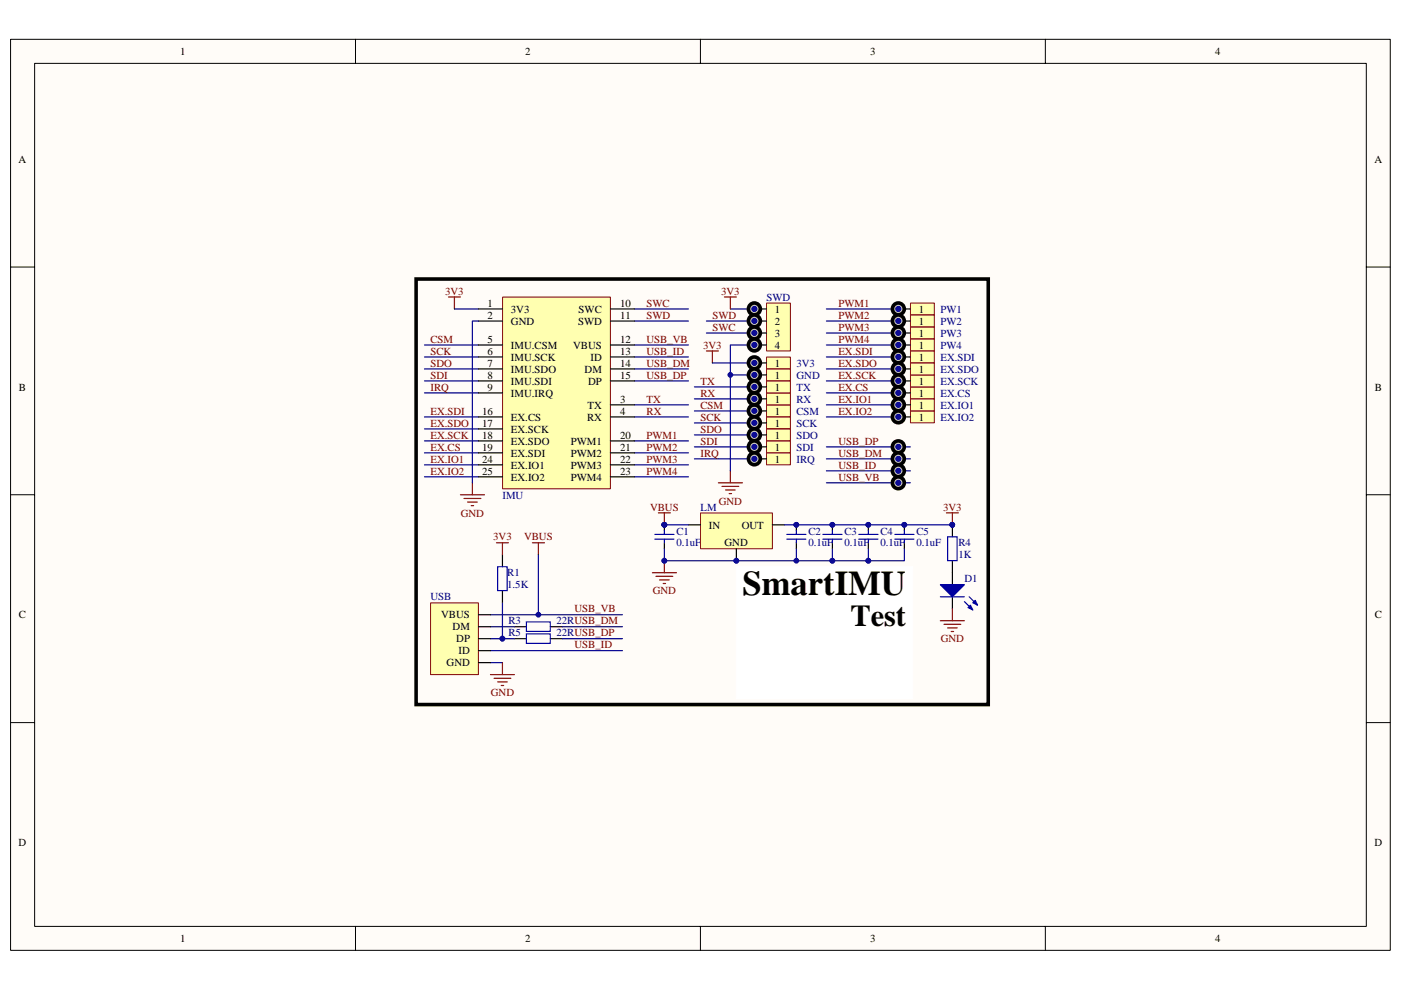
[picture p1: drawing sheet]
<svg xmlns="http://www.w3.org/2000/svg" width="297mm" height="210mm" viewBox="0 0 297 210" stroke-linecap="round" stroke-linejoin="round" font-family="sans-serif">
<path d="M2.3 8.4h292.5v193.2h-292.5z" fill="#fffcf8"/>
<path d="M2.2 8.3h292.6v193.3h-292.6z" fill="none" stroke="#000" stroke-width=".21"/>
<path d="M7.4 13.5h282.3v183h-282.3z" fill="#fffcf8"/>
<g fill="none" stroke="#000" stroke-width=".21">
<path d="M7.3 13.4h282.4v183.1h-282.4zM75.4 8.3v5.1M148.5 8.3v5.1M221.6 8.3v5.1M2.2 56.6h5.1M289.7 56.6h5.1M2.2 104.9h5.1M289.7 104.9h5.1M2.2 153.3h5.1M289.7 153.3h5.1M75.4 196.5v5.1M148.5 196.5v5.1"/>
<path d="M221.6 196.5v5.1"/>
</g>
<path d="M156.1 120.2v28h37.4v-28z" fill-rule="evenodd" fill="#fff" stroke="#fff" stroke-width=".25"/>
<g fill="none" stroke="#000080" stroke-width=".25">
<path d="M90 73.2h11.4M90 75.7h11.4M90 78.3h11.4M134.5 65.5h11.5M134.5 68.1h11.5M134.5 73.2h11.5M134.5 75.7h11.5M134.5 78.3h11.5M175.2 65.5h15.3M175.2 68.1h15.3M175.2 73.2h15.3M175.2 70.6h15.3"/>
<path d="M175.2 75.7h15.3M175.2 78.3h15.3M90 80.8h11.4M90 88.4h11.4M90 93.5h11.4M90 96.1h11.4M90 98.6h11.4M90 91h11.4M90 83.3h11.4M134.5 80.8h11.5M134.5 93.5h11.5M134.5 96.1h11.5"/>
<path d="M134.5 98.6h11.5M134.5 85.9h11.5M134.5 88.4h11.5M175.2 80.8h15.3M175.2 83.3h15.3M175.2 85.9h15.3M175.2 88.4h15.3M175.2 94.8h17.8M175.2 97.3h17.8M175.2 99.9h17.8M90 101.1h11.4M134.5 101.1h11.5"/>
<path d="M175.2 102.4h17.8"/>
</g>
<path d="M88.2 59.2h121.3v90.2h-121.3z" fill="none" stroke="#000" stroke-width=".76"/>
<g fill="#000080" stroke="#000080" stroke-width=".21">
<circle cx="190.5" cy="65.5" r=".5"/>
<circle cx="190.5" cy="68.1" r=".5"/>
<circle cx="190.5" cy="73.2" r=".5"/>
<circle cx="190.5" cy="70.6" r=".5"/>
<circle cx="190.5" cy="75.7" r=".5"/>
<circle cx="190.5" cy="78.2" r=".5"/>
<circle cx="190.5" cy="80.8" r=".5"/>
<circle cx="190.5" cy="83.3" r=".5"/>
<circle cx="190.5" cy="85.9" r=".5"/>
<circle cx="190.5" cy="88.4" r=".5"/>
</g>
<path d="M95.1 63h2.5M96.3 63v2.5M97.6 104.9h5.1M98.4 105.7h3.6M99.1 106.5h2.1M99.9 107.3h.5M100.2 102.4v2.5" fill="none" stroke="#800000" stroke-width=".25"/>
<path d="M162.5 64.3h5.1v10.1h-5.1z" fill="#ffffb0"/>
<path d="M162.5 64.3h5.1v10.1h-5.1z" fill="none" stroke="#800000" stroke-width=".21"/>
<path d="M160 65.5h2.5M160 68.1h2.5M160 70.6h2.5M160 73.2h2.5" fill="none" stroke="#000" stroke-width=".25"/>
<g fill="#000080" stroke="#000080" stroke-width=".21">
<circle cx="159.9" cy="65.5" r=".5"/>
<circle cx="159.9" cy="68.1" r=".5"/>
<circle cx="159.9" cy="70.6" r=".5"/>
<circle cx="159.9" cy="73.2" r=".5"/>
</g>
<path d="M162.5 75.8h5.1v2.5h-5.1z" fill="#ffffb0"/>
<path d="M162.5 75.7h5.1v2.6h-5.1z" fill="none" stroke="#800000" stroke-width=".21"/>
<path d="M160 77h2.5" fill="none" stroke="#000" stroke-width=".25"/>
<circle cx="159.9" cy="77" r=".5" fill="#000080" stroke="#000080" stroke-width=".21"/>
<path d="M162.5 78.3h5.1v2.5h-5.1z" fill="#ffffb0"/>
<path d="M162.5 78.3h5.1v2.5h-5.1z" fill="none" stroke="#800000" stroke-width=".21"/>
<path d="M160 79.5h2.5" fill="none" stroke="#000" stroke-width=".25"/>
<circle cx="159.9" cy="79.5" r=".5" fill="#000080" stroke="#000080" stroke-width=".21"/>
<path d="M162.5 85.9h5.1v2.5h-5.1z" fill="#ffffb0"/>
<path d="M162.5 85.9h5.1v2.5h-5.1z" fill="none" stroke="#800000" stroke-width=".21"/>
<path d="M160 87.2h2.5" fill="none" stroke="#000" stroke-width=".25"/>
<circle cx="159.9" cy="87.1" r=".5" fill="#000080" stroke="#000080" stroke-width=".21"/>
<path d="M162.5 88.5h5.1v2.5h-5.1z" fill="#ffffb0"/>
<path d="M162.5 88.5h5.1v2.5h-5.1z" fill="none" stroke="#800000" stroke-width=".21"/>
<path d="M160 89.7h2.5" fill="none" stroke="#000" stroke-width=".25"/>
<circle cx="159.9" cy="89.7" r=".5" fill="#000080" stroke="#000080" stroke-width=".21"/>
<path d="M162.5 91h5.1v2.5h-5.1z" fill="#ffffb0"/>
<path d="M162.5 91h5.1v2.5h-5.1z" fill="none" stroke="#800000" stroke-width=".21"/>
<path d="M160 92.2h2.5" fill="none" stroke="#000" stroke-width=".25"/>
<circle cx="159.9" cy="92.2" r=".5" fill="#000080" stroke="#000080" stroke-width=".21"/>
<path d="M162.5 93.6h5.1v2.5h-5.1z" fill="#ffffb0"/>
<path d="M162.5 93.5h5.1v2.6h-5.1z" fill="none" stroke="#800000" stroke-width=".21"/>
<path d="M160 94.8h2.5" fill="none" stroke="#000" stroke-width=".25"/>
<circle cx="159.9" cy="94.8" r=".5" fill="#000080" stroke="#000080" stroke-width=".21"/>
<path d="M162.5 96.1h5.1v2.5h-5.1z" fill="#ffffb0"/>
<path d="M162.5 96.1h5.1v2.5h-5.1z" fill="none" stroke="#800000" stroke-width=".21"/>
<path d="M160 97.3h2.5" fill="none" stroke="#000" stroke-width=".25"/>
<circle cx="159.9" cy="97.3" r=".5" fill="#000080" stroke="#000080" stroke-width=".21"/>
<path d="M162.5 83.4h5.1v2.5h-5.1z" fill="#ffffb0"/>
<path d="M162.5 83.4h5.1v2.5h-5.1z" fill="none" stroke="#800000" stroke-width=".21"/>
<path d="M160 84.6h2.5" fill="none" stroke="#000" stroke-width=".25"/>
<circle cx="159.9" cy="84.6" r=".5" fill="#000080" stroke="#000080" stroke-width=".21"/>
<path d="M162.5 80.8h5.1v2.5h-5.1z" fill="#ffffb0"/>
<path d="M162.5 80.8h5.1v2.5h-5.1z" fill="none" stroke="#800000" stroke-width=".21"/>
<path d="M160 82.1h2.5" fill="none" stroke="#000" stroke-width=".25"/>
<circle cx="159.9" cy="82.1" r=".5" fill="#000080" stroke="#000080" stroke-width=".21"/>
<path d="M193.1 64.3h5v2.5h-5z" fill="#ffffb0"/>
<path d="M193 64.3h5.1v2.5h-5.1z" fill="none" stroke="#800000" stroke-width=".21"/>
<path d="M190.5 65.5h2.5" fill="none" stroke="#000" stroke-width=".25"/>
<circle cx="190.5" cy="65.5" r=".5" fill="#000080" stroke="#000080" stroke-width=".21"/>
<path d="M193.1 66.8h5v2.5h-5z" fill="#ffffb0"/>
<path d="M193 66.8h5.1v2.5h-5.1z" fill="none" stroke="#800000" stroke-width=".21"/>
<path d="M190.5 68.1h2.5" fill="none" stroke="#000" stroke-width=".25"/>
<circle cx="190.5" cy="68.1" r=".5" fill="#000080" stroke="#000080" stroke-width=".21"/>
<path d="M193.1 69.4h5v2.5h-5z" fill="#ffffb0"/>
<path d="M193 69.4h5.1v2.5h-5.1z" fill="none" stroke="#800000" stroke-width=".21"/>
<path d="M190.5 70.6h2.5" fill="none" stroke="#000" stroke-width=".25"/>
<circle cx="190.5" cy="70.6" r=".5" fill="#000080" stroke="#000080" stroke-width=".21"/>
<path d="M193.1 71.9h5v2.5h-5z" fill="#ffffb0"/>
<path d="M193 71.9h5.1v2.5h-5.1z" fill="none" stroke="#800000" stroke-width=".21"/>
<path d="M190.5 73.2h2.5" fill="none" stroke="#000" stroke-width=".25"/>
<circle cx="190.5" cy="73.2" r=".5" fill="#000080" stroke="#000080" stroke-width=".21"/>
<path d="M193.1 87.2h5v2.5h-5z" fill="#ffffb0"/>
<path d="M193 87.2h5.1v2.5h-5.1z" fill="none" stroke="#800000" stroke-width=".21"/>
<path d="M190.5 88.4h2.5" fill="none" stroke="#000" stroke-width=".25"/>
<circle cx="190.5" cy="88.4" r=".5" fill="#000080" stroke="#000080" stroke-width=".21"/>
<path d="M193.1 82.1h5v2.5h-5z" fill="#ffffb0"/>
<path d="M193 82.1h5.1v2.5h-5.1z" fill="none" stroke="#800000" stroke-width=".21"/>
<path d="M190.5 83.3h2.5" fill="none" stroke="#000" stroke-width=".25"/>
<circle cx="190.5" cy="83.3" r=".5" fill="#000080" stroke="#000080" stroke-width=".21"/>
<path d="M193.1 79.6h5v2.5h-5z" fill="#ffffb0"/>
<path d="M193 79.5h5.1v2.6h-5.1z" fill="none" stroke="#800000" stroke-width=".21"/>
<path d="M190.5 80.8h2.5" fill="none" stroke="#000" stroke-width=".25"/>
<circle cx="190.5" cy="80.8" r=".5" fill="#000080" stroke="#000080" stroke-width=".21"/>
<path d="M193.1 74.5h5v2.5h-5z" fill="#ffffb0"/>
<path d="M193 74.5h5.1v2.5h-5.1z" fill="none" stroke="#800000" stroke-width=".21"/>
<path d="M190.5 75.7h2.5" fill="none" stroke="#000" stroke-width=".25"/>
<circle cx="190.5" cy="75.7" r=".5" fill="#000080" stroke="#000080" stroke-width=".21"/>
<path d="M193.1 77h5v2.5h-5z" fill="#ffffb0"/>
<path d="M193 77h5.1v2.5h-5.1z" fill="none" stroke="#800000" stroke-width=".21"/>
<path d="M190.5 78.3h2.5" fill="none" stroke="#000" stroke-width=".25"/>
<circle cx="190.5" cy="78.2" r=".5" fill="#000080" stroke="#000080" stroke-width=".21"/>
<path d="M193.1 84.6h5v2.5h-5z" fill="#ffffb0"/>
<path d="M193 84.6h5.1v2.5h-5.1z" fill="none" stroke="#800000" stroke-width=".21"/>
<g fill="none" stroke="#000" stroke-width=".25">
<path d="M190.5 85.9h2.5M106.5 117.7v2.5M140.9 111.3v1.3M140.9 115.1v1.3M168.8 111.3v1.3M168.8 115.1v1.3M184.1 111.3v1.3M184.1 115.1v1.3M201.9 111.3v2.6M201.9 118.9v5.1M106.5 125.3v2.5M109.1 132.9h2.5"/>
<path d="M109.1 135.5h2.5M116.7 132.9h2.5M116.7 135.5h2.5M201.9 126.6v2.5"/>
</g>
<g fill="#000080" stroke="#000080" stroke-width=".21">
<circle cx="190.5" cy="85.9" r=".5"/>
<circle cx="184.1" cy="111.3" r=".49"/>
<circle cx="201.9" cy="111.3" r=".49"/>
<circle cx="106.5" cy="135.5" r=".5"/>
<circle cx="114.1" cy="130.4" r=".49"/>
<circle cx="140.9" cy="118.9" r=".49"/>
<circle cx="168.8" cy="111.3" r=".49"/>
<circle cx="140.9" cy="111.3" r=".49"/>
</g>
<g fill="#00f" stroke="#00f" stroke-width=".25">
<path d="M199.4 124h5.1l-2.6 2.6z"/>
<path d="M205.2 128.9l.5-.5 .5 1z"/>
<path d="M206.2 127.8l.6-.5 .5 1.1z"/>
</g>
<g fill="none" stroke="#00f" stroke-width=".25">
<path d="M138.8 114.4h4.1M138.8 113.3h4.1M140.9 112.6v.7M140.9 114.4v.7M166.8 114.4h4.1M166.8 113.3h4.1M168.8 112.6v.7M168.8 114.4v.7M182.1 113.3h4.1M182.1 114.4h4.1M184.1 112.6v.7M184.1 114.4v.7"/>
<path d="M200.9 113.9h2v5h-2zM105.5 120.2h2v5.1h-2zM111.6 131.9h5.1v2h-5.1zM111.6 134.5h5.1v2h-5.1zM199.4 126.6h5.1M204.5 127.6l1.7 1.8M205.5 126.6l1.8 1.8"/>
</g>
<path d="M114.1 117.7v12.7M104 132.9h5.1M104 130.4h28M104 138h28M106.5 127.8v7.7h2.6M119.2 132.9h12.8M119.2 135.5h12.8M104 140.5h2.5" fill="none" stroke="#000080" stroke-width=".25"/>
<g fill="none" stroke="#800000" stroke-width=".25">
<path d="M105.3 115.1h2.5M106.5 115.1v2.6M112.9 115.1h2.5M114.1 115.1v2.6M140.9 118.9v2.6M138.3 121.5h5.1M139.1 122.2h3.5M139.8 123h2.1M140.6 123.8h.5M199.4 131.7h5.1M200.1 132.4h3.6M200.9 133.2h2"/>
<path d="M201.7 133.9h.5M201.9 129.1v2.6M104 143.1h5.1M104.8 143.9h3.5M105.5 144.6h2M106.3 145.4h.5M106.5 140.5v2.6"/>
</g>
<path d="M148.5 108.8h15.3v7.6h-15.3z" fill="#ffffb0"/>
<path d="M148.5 108.8h15.3v7.6h-15.3z" fill="none" stroke="#800000" stroke-width=".21"/>
<path d="M146 111.3h2.5M156.1 116.4v2.5M163.8 111.3h2.5M176.5 111.3v1.3M176.5 115.1v1.3M191.7 111.3v1.3M191.7 115.1v1.3" fill="none" stroke="#000" stroke-width=".25"/>
<g fill="#000080" stroke="#000080" stroke-width=".21">
<circle cx="156.1" cy="118.9" r=".49"/>
<circle cx="201.9" cy="111.3" r=".49"/>
<circle cx="140.9" cy="111.3" r=".49"/>
<circle cx="168.8" cy="118.9" r=".49"/>
<circle cx="176.5" cy="111.3" r=".5"/>
<circle cx="191.7" cy="111.3" r=".5"/>
<circle cx="184.1" cy="118.9" r=".49"/>
<circle cx="176.5" cy="118.9" r=".5"/>
<circle cx="106.5" cy="135.5" r=".5"/>
</g>
<path d="M96.3 65.5h5.1M140.9 111.3h5.1M166.3 111.3h35.6M168.8 116.4v2.5M176.5 116.4v2.5h7.6v-2.5M191.7 116.4v2.5h-7.6M104 135.5h2.5" fill="none" stroke="#000080" stroke-width=".25"/>
<path d="M174.5 114.4h4M174.5 113.3h4M176.5 112.6v.7M176.5 114.4v.7M189.7 113.3h4.1M189.7 114.4h4.1M191.7 112.6v.7M191.7 114.4v.7" fill="none" stroke="#00f" stroke-width=".25"/>
<path d="M200.7 108.8h2.5M201.9 108.8v2.5" fill="none" stroke="#800000" stroke-width=".25"/>
<path d="M91.3 127.9h10.1v15.2h-10.1z" fill="#ffffb0"/>
<path d="M91.3 127.9h10.1v15.2h-10.1z" fill="none" stroke="#800000" stroke-width=".21"/>
<path d="M101.4 130.4h2.6M101.4 132.9h2.6M101.4 135.5h2.6M101.4 138h2.6M101.4 140.5h2.6" fill="none" stroke="#000" stroke-width=".25"/>
<path d="M149.8 74.4h2.5M151 74.4v2.6M153.6 63h2.5M154.9 63v2.5M154.9 99.9v2.5M139.6 108.8h2.5M140.9 108.8v2.5M152.3 102.4h5.1M153.1 103.2h3.5M153.8 103.9h2.1M154.6 104.7h.5" fill="none" stroke="#800000" stroke-width=".25"/>
<g fill="#000080" stroke="#000080" stroke-width=".21">
<circle cx="140.9" cy="111.3" r=".49"/>
<circle cx="159.9" cy="94.8" r=".5"/>
<circle cx="159.9" cy="97.3" r=".5"/>
<circle cx="159.9" cy="84.6" r=".5"/>
<circle cx="159.9" cy="77" r=".5"/>
<circle cx="159.9" cy="82.1" r=".5"/>
<circle cx="159.9" cy="65.5" r=".5"/>
<circle cx="159.9" cy="68.1" r=".5"/>
<circle cx="159.9" cy="70.6" r=".5"/>
<circle cx="159.9" cy="87.1" r=".5"/>
<circle cx="159.9" cy="89.7" r=".5"/>
<circle cx="159.9" cy="92.2" r=".5"/>
<circle cx="154.8" cy="79.5" r=".49"/>
<circle cx="159.9" cy="79.5" r=".5"/>
<circle cx="176.5" cy="118.9" r=".5"/>
<circle cx="140.9" cy="118.9" r=".49"/>
<circle cx="159.9" cy="73.2" r=".5"/>
</g>
<g fill="none" stroke="#000080" stroke-width=".25">
<path d="M149.8 68.1h10.2M149.8 70.6h10.2M151 77h9M154.9 79.5h5.1M154.9 65.5h5.1M160 73.2h-5.1v26.7M147.2 94.8h12.8M147.2 84.6h12.8M147.2 82.1h12.8M147.2 89.7h12.8M147.2 92.2h12.8M147.2 97.3h12.8"/>
<path d="M147.2 87.2h12.8M140.9 116.4v2.5h35.6"/>
</g>
<circle cx="159.9" cy="65.5" r="1.26" fill="#c0c0c0" stroke="#00f" stroke-width=".21"/>
<path d="M160 65.5h.1" fill="none" stroke="#000" stroke-width=".25"/>
<circle cx="159.9" cy="65.5" r=".5" fill="#000080" stroke="#000080" stroke-width=".21"/>
<circle cx="159.9" cy="65.5" r="1.26" fill="none" stroke="#000" stroke-width=".76"/>
<circle cx="159.9" cy="68.1" r="1.26" fill="#c0c0c0" stroke="#00f" stroke-width=".21"/>
<path d="M160 68.1h.1" fill="none" stroke="#000" stroke-width=".25"/>
<circle cx="159.9" cy="68.1" r=".5" fill="#000080" stroke="#000080" stroke-width=".21"/>
<circle cx="159.9" cy="68.1" r="1.26" fill="none" stroke="#000" stroke-width=".76"/>
<circle cx="159.9" cy="70.6" r="1.26" fill="#c0c0c0" stroke="#00f" stroke-width=".21"/>
<path d="M160 70.6h.1" fill="none" stroke="#000" stroke-width=".25"/>
<circle cx="159.9" cy="70.6" r=".5" fill="#000080" stroke="#000080" stroke-width=".21"/>
<circle cx="159.9" cy="70.6" r="1.26" fill="none" stroke="#000" stroke-width=".76"/>
<circle cx="159.9" cy="73.2" r="1.26" fill="#c0c0c0" stroke="#00f" stroke-width=".21"/>
<path d="M160 73.2h.1" fill="none" stroke="#000" stroke-width=".25"/>
<circle cx="159.9" cy="73.2" r=".5" fill="#000080" stroke="#000080" stroke-width=".21"/>
<circle cx="159.9" cy="73.2" r="1.26" fill="none" stroke="#000" stroke-width=".76"/>
<circle cx="159.9" cy="77" r="1.26" fill="#c0c0c0" stroke="#00f" stroke-width=".21"/>
<path d="M160 77h.1" fill="none" stroke="#000" stroke-width=".25"/>
<circle cx="159.9" cy="77" r=".5" fill="#000080" stroke="#000080" stroke-width=".21"/>
<circle cx="159.9" cy="77" r="1.26" fill="none" stroke="#000" stroke-width=".76"/>
<circle cx="159.9" cy="79.5" r="1.26" fill="#c0c0c0" stroke="#00f" stroke-width=".21"/>
<path d="M160 79.5h.1" fill="none" stroke="#000" stroke-width=".25"/>
<circle cx="159.9" cy="79.5" r=".5" fill="#000080" stroke="#000080" stroke-width=".21"/>
<circle cx="159.9" cy="79.5" r="1.26" fill="none" stroke="#000" stroke-width=".76"/>
<circle cx="159.9" cy="87.1" r="1.26" fill="#c0c0c0" stroke="#00f" stroke-width=".21"/>
<path d="M160 87.2h.1" fill="none" stroke="#000" stroke-width=".25"/>
<circle cx="159.9" cy="87.1" r=".5" fill="#000080" stroke="#000080" stroke-width=".21"/>
<circle cx="159.9" cy="87.1" r="1.26" fill="none" stroke="#000" stroke-width=".76"/>
<circle cx="159.9" cy="89.7" r="1.26" fill="#c0c0c0" stroke="#00f" stroke-width=".21"/>
<path d="M160 89.7h.1" fill="none" stroke="#000" stroke-width=".25"/>
<circle cx="159.9" cy="89.7" r=".5" fill="#000080" stroke="#000080" stroke-width=".21"/>
<circle cx="159.9" cy="89.7" r="1.26" fill="none" stroke="#000" stroke-width=".76"/>
<circle cx="159.9" cy="92.2" r="1.26" fill="#c0c0c0" stroke="#00f" stroke-width=".21"/>
<path d="M160 92.2h.1" fill="none" stroke="#000" stroke-width=".25"/>
<circle cx="159.9" cy="92.2" r=".5" fill="#000080" stroke="#000080" stroke-width=".21"/>
<circle cx="159.9" cy="92.2" r="1.26" fill="none" stroke="#000" stroke-width=".76"/>
<circle cx="159.9" cy="94.8" r="1.26" fill="#c0c0c0" stroke="#00f" stroke-width=".21"/>
<path d="M160 94.8h.1" fill="none" stroke="#000" stroke-width=".25"/>
<circle cx="159.9" cy="94.8" r=".5" fill="#000080" stroke="#000080" stroke-width=".21"/>
<circle cx="159.9" cy="94.8" r="1.26" fill="none" stroke="#000" stroke-width=".76"/>
<circle cx="159.9" cy="97.3" r="1.26" fill="#c0c0c0" stroke="#00f" stroke-width=".21"/>
<path d="M160 97.3h.1" fill="none" stroke="#000" stroke-width=".25"/>
<circle cx="159.9" cy="97.3" r=".5" fill="#000080" stroke="#000080" stroke-width=".21"/>
<circle cx="159.9" cy="97.3" r="1.26" fill="none" stroke="#000" stroke-width=".76"/>
<circle cx="159.9" cy="84.6" r="1.26" fill="#c0c0c0" stroke="#00f" stroke-width=".21"/>
<path d="M160 84.6h.1" fill="none" stroke="#000" stroke-width=".25"/>
<circle cx="159.9" cy="84.6" r=".5" fill="#000080" stroke="#000080" stroke-width=".21"/>
<circle cx="159.9" cy="84.6" r="1.26" fill="none" stroke="#000" stroke-width=".76"/>
<circle cx="159.9" cy="82.1" r="1.26" fill="#c0c0c0" stroke="#00f" stroke-width=".21"/>
<path d="M160 82.1h.1" fill="none" stroke="#000" stroke-width=".25"/>
<circle cx="159.9" cy="82.1" r=".5" fill="#000080" stroke="#000080" stroke-width=".21"/>
<circle cx="159.9" cy="82.1" r="1.26" fill="none" stroke="#000" stroke-width=".76"/>
<circle cx="190.5" cy="65.5" r="1.26" fill="#c0c0c0" stroke="#00f" stroke-width=".21"/>
<path d="M190.5 65.5h.1" fill="none" stroke="#000" stroke-width=".25"/>
<circle cx="190.5" cy="65.5" r=".5" fill="#000080" stroke="#000080" stroke-width=".21"/>
<circle cx="190.5" cy="65.5" r="1.26" fill="none" stroke="#000" stroke-width=".76"/>
<circle cx="190.5" cy="68.1" r="1.26" fill="#c0c0c0" stroke="#00f" stroke-width=".21"/>
<path d="M190.5 68.1h.1" fill="none" stroke="#000" stroke-width=".25"/>
<circle cx="190.5" cy="68.1" r=".5" fill="#000080" stroke="#000080" stroke-width=".21"/>
<circle cx="190.5" cy="68.1" r="1.26" fill="none" stroke="#000" stroke-width=".76"/>
<circle cx="190.5" cy="70.6" r="1.26" fill="#c0c0c0" stroke="#00f" stroke-width=".21"/>
<path d="M190.5 70.6h.1" fill="none" stroke="#000" stroke-width=".25"/>
<circle cx="190.5" cy="70.6" r=".5" fill="#000080" stroke="#000080" stroke-width=".21"/>
<circle cx="190.5" cy="70.6" r="1.26" fill="none" stroke="#000" stroke-width=".76"/>
<circle cx="190.5" cy="73.2" r="1.26" fill="#c0c0c0" stroke="#00f" stroke-width=".21"/>
<path d="M190.5 73.2h.1" fill="none" stroke="#000" stroke-width=".25"/>
<circle cx="190.5" cy="73.2" r=".5" fill="#000080" stroke="#000080" stroke-width=".21"/>
<circle cx="190.5" cy="73.2" r="1.26" fill="none" stroke="#000" stroke-width=".76"/>
<circle cx="190.5" cy="75.7" r="1.26" fill="#c0c0c0" stroke="#00f" stroke-width=".21"/>
<path d="M190.5 75.7h.1" fill="none" stroke="#000" stroke-width=".25"/>
<circle cx="190.5" cy="75.7" r=".5" fill="#000080" stroke="#000080" stroke-width=".21"/>
<circle cx="190.5" cy="75.7" r="1.26" fill="none" stroke="#000" stroke-width=".76"/>
<circle cx="190.5" cy="78.2" r="1.26" fill="#c0c0c0" stroke="#00f" stroke-width=".21"/>
<path d="M190.5 78.3h.1" fill="none" stroke="#000" stroke-width=".25"/>
<circle cx="190.5" cy="78.2" r=".5" fill="#000080" stroke="#000080" stroke-width=".21"/>
<circle cx="190.5" cy="78.2" r="1.26" fill="none" stroke="#000" stroke-width=".76"/>
<circle cx="190.5" cy="80.8" r="1.26" fill="#c0c0c0" stroke="#00f" stroke-width=".21"/>
<path d="M190.5 80.8h.1" fill="none" stroke="#000" stroke-width=".25"/>
<circle cx="190.5" cy="80.8" r=".5" fill="#000080" stroke="#000080" stroke-width=".21"/>
<circle cx="190.5" cy="80.8" r="1.26" fill="none" stroke="#000" stroke-width=".76"/>
<circle cx="190.5" cy="83.3" r="1.26" fill="#c0c0c0" stroke="#00f" stroke-width=".21"/>
<path d="M190.5 83.3h.1" fill="none" stroke="#000" stroke-width=".25"/>
<circle cx="190.5" cy="83.3" r=".5" fill="#000080" stroke="#000080" stroke-width=".21"/>
<circle cx="190.5" cy="83.3" r="1.26" fill="none" stroke="#000" stroke-width=".76"/>
<circle cx="190.5" cy="85.9" r="1.26" fill="#c0c0c0" stroke="#00f" stroke-width=".21"/>
<path d="M190.5 85.9h.1" fill="none" stroke="#000" stroke-width=".25"/>
<circle cx="190.5" cy="85.9" r=".5" fill="#000080" stroke="#000080" stroke-width=".21"/>
<circle cx="190.5" cy="85.9" r="1.26" fill="none" stroke="#000" stroke-width=".76"/>
<circle cx="190.5" cy="88.4" r="1.26" fill="#c0c0c0" stroke="#00f" stroke-width=".21"/>
<path d="M190.5 88.4h.1" fill="none" stroke="#000" stroke-width=".25"/>
<circle cx="190.5" cy="88.4" r=".5" fill="#000080" stroke="#000080" stroke-width=".21"/>
<circle cx="190.5" cy="88.4" r="1.26" fill="none" stroke="#000" stroke-width=".76"/>
<circle cx="190.5" cy="94.8" r="1.26" fill="#c0c0c0" stroke="#00f" stroke-width=".21"/>
<path d="M190.5 94.8h.1" fill="none" stroke="#000" stroke-width=".25"/>
<circle cx="190.5" cy="94.8" r=".5" fill="#000080" stroke="#000080" stroke-width=".21"/>
<circle cx="190.5" cy="94.8" r="1.26" fill="none" stroke="#000" stroke-width=".76"/>
<circle cx="190.5" cy="97.3" r="1.26" fill="#c0c0c0" stroke="#00f" stroke-width=".21"/>
<path d="M190.5 97.3h.1" fill="none" stroke="#000" stroke-width=".25"/>
<circle cx="190.5" cy="97.3" r=".5" fill="#000080" stroke="#000080" stroke-width=".21"/>
<circle cx="190.5" cy="97.3" r="1.26" fill="none" stroke="#000" stroke-width=".76"/>
<circle cx="190.5" cy="99.9" r="1.26" fill="#c0c0c0" stroke="#00f" stroke-width=".21"/>
<path d="M190.5 99.9h.1" fill="none" stroke="#000" stroke-width=".25"/>
<circle cx="190.5" cy="99.9" r=".5" fill="#000080" stroke="#000080" stroke-width=".21"/>
<circle cx="190.5" cy="99.9" r="1.26" fill="none" stroke="#000" stroke-width=".76"/>
<circle cx="190.5" cy="102.4" r="1.26" fill="#c0c0c0" stroke="#00f" stroke-width=".21"/>
<path d="M190.5 102.4h.1" fill="none" stroke="#000" stroke-width=".25"/>
<circle cx="190.5" cy="102.4" r=".5" fill="#000080" stroke="#000080" stroke-width=".21"/>
<circle cx="190.5" cy="102.4" r="1.26" fill="none" stroke="#000" stroke-width=".76"/>
<path d="M106.6 63h22.8v40.7h-22.8z" fill="#ffffb0"/>
<path d="M106.5 63h22.9v40.7h-22.9z" fill="none" stroke="#800000" stroke-width=".21"/>
<g fill="none" stroke="#000" stroke-width=".25">
<path d="M101.4 65.5h5.1M101.4 75.7h5.1M101.4 68.1h5.1M101.4 78.3h5.1M101.4 73.2h5.1M129.4 65.5h5.1M129.4 75.7h5.1M129.4 68.1h5.1M129.4 78.3h5.1M129.4 73.2h5.1M101.4 80.8h5.1M101.4 83.3h5.1"/>
<path d="M101.4 88.4h5.1M101.4 91h5.1M101.4 93.5h5.1M101.4 96.1h5.1M101.4 98.6h5.1M129.4 80.8h5.1M129.4 85.9h5.1M129.4 88.4h5.1M129.4 93.5h5.1M129.4 96.1h5.1M129.4 98.6h5.1M101.4 101.1h5.1"/>
<path d="M129.4 101.1h5.1"/>
</g>
<path d="M101.4 68.1h-1.2v34.3" fill="none" stroke="#000080" stroke-width=".25"/>
<text font-size="7.3" x="157.4" y="126.3">SmartIMU</text>
<text font-size="6.4" x="180.3" y="132.8">Test</text>
<g font-size="2.3">
<text x="38.2" y="11.7">1</text>
<text x="111.4" y="11.7">2</text>
<text x="184.5" y="11.7">3</text>
<text x="257.6" y="11.7">4</text>
<text x="4" y="34.5">A</text>
<text x="291.4" y="34.5">A</text>
<text x="103.4" y="65">1</text>
<text x="131.5" y="65">10</text>
<text x="103.4" y="67.6">2</text>
<text x="108.3" y="66.3">3V3</text>
<text x="108.3" y="68.9">GND</text>
<text x="122.6" y="68.9">SWD</text>
<text x="122.7" y="66.3">SWC</text>
<text x="131.5" y="67.6">11</text>
<text x="164.3" y="66.3">1</text>
<text x="164.3" y="68.9">2</text>
<text x="164.3" y="71.4">3</text>
<text x="194.8" y="66.3">1</text>
<text x="194.8" y="68.9">1</text>
<text x="194.8" y="71.4">1</text>
<text x="103.4" y="75.2">6</text>
<text x="103.4" y="77.8">7</text>
<text x="103.4" y="72.7">5</text>
<text x="108.3" y="76.5">IMU.SCK</text>
<text x="108.3" y="74">IMU.CSM</text>
<text x="121.5" y="74">VBUS</text>
<text x="125.2" y="76.5">ID</text>
<text x="131.5" y="75.2">13</text>
<text x="131.5" y="72.7">12</text>
<text x="131.5" y="77.8">14</text>
<text x="164.3" y="74">4</text>
<text x="164.3" y="77.8">1</text>
<text x="194.8" y="74">1</text>
<text x="194.8" y="76.5">1</text>
<text x="4" y="82.8">B</text>
<text x="103.4" y="80.3">8</text>
<text x="103.4" y="82.8">9</text>
<text x="108.3" y="81.6">IMU.SDI</text>
<text x="108.3" y="79">IMU.SDO</text>
<text x="123.9" y="79">DM</text>
<text x="124.7" y="81.6">DP</text>
<text x="131.5" y="80.3">15</text>
<text x="164.3" y="80.3">1</text>
<text x="164.3" y="82.8">1</text>
<text x="194.8" y="81.6">1</text>
<text x="194.8" y="79">1</text>
<text x="291.5" y="82.8">B</text>
<text x="102.2" y="87.9">16</text>
<text x="108.3" y="84.1">IMU.IRQ</text>
<text x="108.3" y="89.2">EX.CS</text>
<text x="124.5" y="89.2">RX</text>
<text x="124.6" y="86.7">TX</text>
<text x="131.5" y="87.9">4</text>
<text x="131.5" y="85.4">3</text>
<text x="164.3" y="87.9">1</text>
<text x="164.3" y="85.4">1</text>
<text x="194.8" y="89.2">1</text>
<text x="194.8" y="84.1">1</text>
<text x="194.8" y="86.7">1</text>
<text x="102.2" y="90.5">17</text>
<text x="102.2" y="93">18</text>
<text x="102.2" y="95.6">19</text>
<text x="108.3" y="91.8">EX.SCK</text>
<text x="108.3" y="94.3">EX.SDO</text>
<text x="121" y="94.3">PWM1</text>
<text x="131.5" y="93">20</text>
<text x="131.5" y="95.6">21</text>
<text x="164.3" y="90.5">1</text>
<text x="164.3" y="93">1</text>
<text x="164.3" y="95.6">1</text>
<text x="102.2" y="98.1">24</text>
<text x="102.2" y="100.6">25</text>
<text x="108.3" y="96.8">EX.SDI</text>
<text x="108.3" y="99.4">EX.IO1</text>
<text x="108.3" y="101.9">EX.IO2</text>
<text x="121" y="96.8">PWM2</text>
<text x="121" y="99.4">PWM3</text>
<text x="121" y="101.9">PWM4</text>
<text x="131.5" y="98.1">22</text>
<text x="131.5" y="100.6">23</text>
<text x="164.3" y="98.1">1</text>
<text x="150.3" y="112.1">IN</text>
<text x="157.3" y="112.1">OUT</text>
<text x="153.6" y="115.9">GND</text>
<text x="4" y="131.2">C</text>
<text x="93.5" y="131.2">VBUS</text>
<text x="291.5" y="131.2">C</text>
<text x="96" y="133.7">DM</text>
<text x="96.7" y="136.2">DP</text>
<text x="94.7" y="141.3">GND</text>
<text x="97.2" y="138.8">ID</text>
<text x="4" y="179.5">D</text>
<text x="291.4" y="179.5">D</text>
<text x="38.2" y="199.8">1</text>
<text x="111.4" y="199.8">2</text>
<text x="184.5" y="199.8">3</text>
<text x="257.6" y="199.8">4</text>
</g>
<g font-size="2.3" fill="#800000">
<text x="94.4" y="62.5">3V3</text>
<text x="137.1" y="65">SWC</text>
<text x="152.9" y="62.5">3V3</text>
<text x="177.8" y="65">PWM1</text>
<text x="137.1" y="67.6">SWD</text>
<text x="151.1" y="70.1">SWC</text>
<text x="151.1" y="67.6">SWD</text>
<text x="177.8" y="67.6">PWM2</text>
<text x="177.8" y="70.1">PWM3</text>
<text x="91.3" y="72.7">CSM</text>
<text x="91.3" y="75.2">SCK</text>
<text x="91.3" y="77.8">SDO</text>
<text x="137.1" y="72.7">USB_VB</text>
<text x="137.1" y="75.2">USB_ID</text>
<text x="137.1" y="77.8">USB_DM</text>
<text x="149.1" y="74">3V3</text>
<text x="177.8" y="75.2">EX.SDI</text>
<text x="177.8" y="77.8">EX.SDO</text>
<text x="177.8" y="72.7">PWM4</text>
<text x="91.3" y="80.3">SDI</text>
<text x="91.3" y="82.8">IRQ</text>
<text x="137.1" y="80.3">USB_DP</text>
<text x="148.5" y="81.6">TX</text>
<text x="177.8" y="80.3">EX.SCK</text>
<text x="177.8" y="82.8">EX.CS</text>
<text x="91.3" y="87.9">EX.SDI</text>
<text x="137.1" y="85.4">TX</text>
<text x="137.1" y="87.9">RX</text>
<text x="148.5" y="86.7">CSM</text>
<text x="148.5" y="89.2">SCK</text>
<text x="148.5" y="84.1">RX</text>
<text x="177.8" y="85.4">EX.IO1</text>
<text x="177.8" y="87.9">EX.IO2</text>
<text x="91.3" y="90.5">EX.SDO</text>
<text x="91.3" y="93">EX.SCK</text>
<text x="91.3" y="95.6">EX.CS</text>
<text x="137.1" y="95.6">PWM2</text>
<text x="137.1" y="93">PWM1</text>
<text x="148.5" y="91.8">SDO</text>
<text x="148.5" y="94.3">SDI</text>
<text x="177.8" y="94.3">USB_DP</text>
<text x="91.3" y="98.1">EX.IO1</text>
<text x="91.3" y="100.6">EX.IO2</text>
<text x="137.1" y="100.6">PWM4</text>
<text x="137.1" y="98.1">PWM3</text>
<text x="148.5" y="96.8">IRQ</text>
<text x="177.8" y="101.9">USB_VB</text>
<text x="177.8" y="99.4">USB_ID</text>
<text x="177.8" y="96.8">USB_DM</text>
<text x="152.4" y="107">GND</text>
<text x="97.7" y="109.6">GND</text>
<text x="137.8" y="108.3">VBUS</text>
<text x="200" y="108.3">3V3</text>
<text x="104.6" y="114.6">3V3</text>
<text x="111.1" y="114.6">VBUS</text>
<text x="121.8" y="129.9">USB_VB</text>
<text x="138.4" y="126.1">GND</text>
<text x="121.8" y="137.5">USB_ID</text>
<text x="199.5" y="136.2">GND</text>
<text x="104.1" y="147.7">GND</text>
</g>
<g font-size="2.3" fill="#000080">
<text x="162.5" y="63.8">SWD</text>
<text x="199.4" y="66.3">PW1</text>
<text x="199.4" y="68.9">PW2</text>
<text x="199.4" y="71.4">PW3</text>
<text x="168.9" y="77.8">3V3</text>
<text x="199.4" y="74">PW4</text>
<text x="199.4" y="76.5">EX.SDI</text>
<text x="168.9" y="80.3">GND</text>
<text x="168.9" y="82.8">TX</text>
<text x="199.4" y="81.6">EX.SCK</text>
<text x="199.4" y="79">EX.SDO</text>
<text x="168.9" y="87.9">CSM</text>
<text x="168.9" y="85.4">RX</text>
<text x="199.4" y="89.2">EX.IO2</text>
<text x="199.4" y="84.1">EX.CS</text>
<text x="199.4" y="86.7">EX.IO1</text>
<text x="168.9" y="90.5">SCK</text>
<text x="168.9" y="93">SDO</text>
<text x="168.9" y="95.6">SDI</text>
<text x="168.9" y="98.1">IRQ</text>
<text x="106.5" y="105.7">IMU</text>
<text x="143.4" y="113.4">C1</text>
<text x="148.5" y="108.3">LM</text>
<text x="171.4" y="113.4">C2</text>
<text x="179" y="113.4">C3</text>
<text x="186.7" y="113.4">C4</text>
<text x="194.3" y="113.4">C5</text>
<text x="143.4" y="115.9">0.1uF</text>
<text x="171.4" y="115.9">0.1uF</text>
<text x="179" y="115.9">0.1uF</text>
<text x="186.7" y="115.9">0.1uF</text>
<text x="194.3" y="115.9">0.1uF</text>
<text x="203.2" y="118.4">1K</text>
<text x="203.2" y="115.9">R4</text>
<text x="107.5" y="124.8">1.5K</text>
<text x="107.5" y="122.3">R1</text>
<text x="204.5" y="123.5">D1</text>
<text x="91.3" y="127.4">USB</text>
<text x="107.8" y="132.4">R3</text>
<text x="107.8" y="135">R5</text>
<text x="118" y="132.4">22RUSB_DM</text>
<text x="118" y="135">22RUSB_DP</text>
</g>
</svg>
